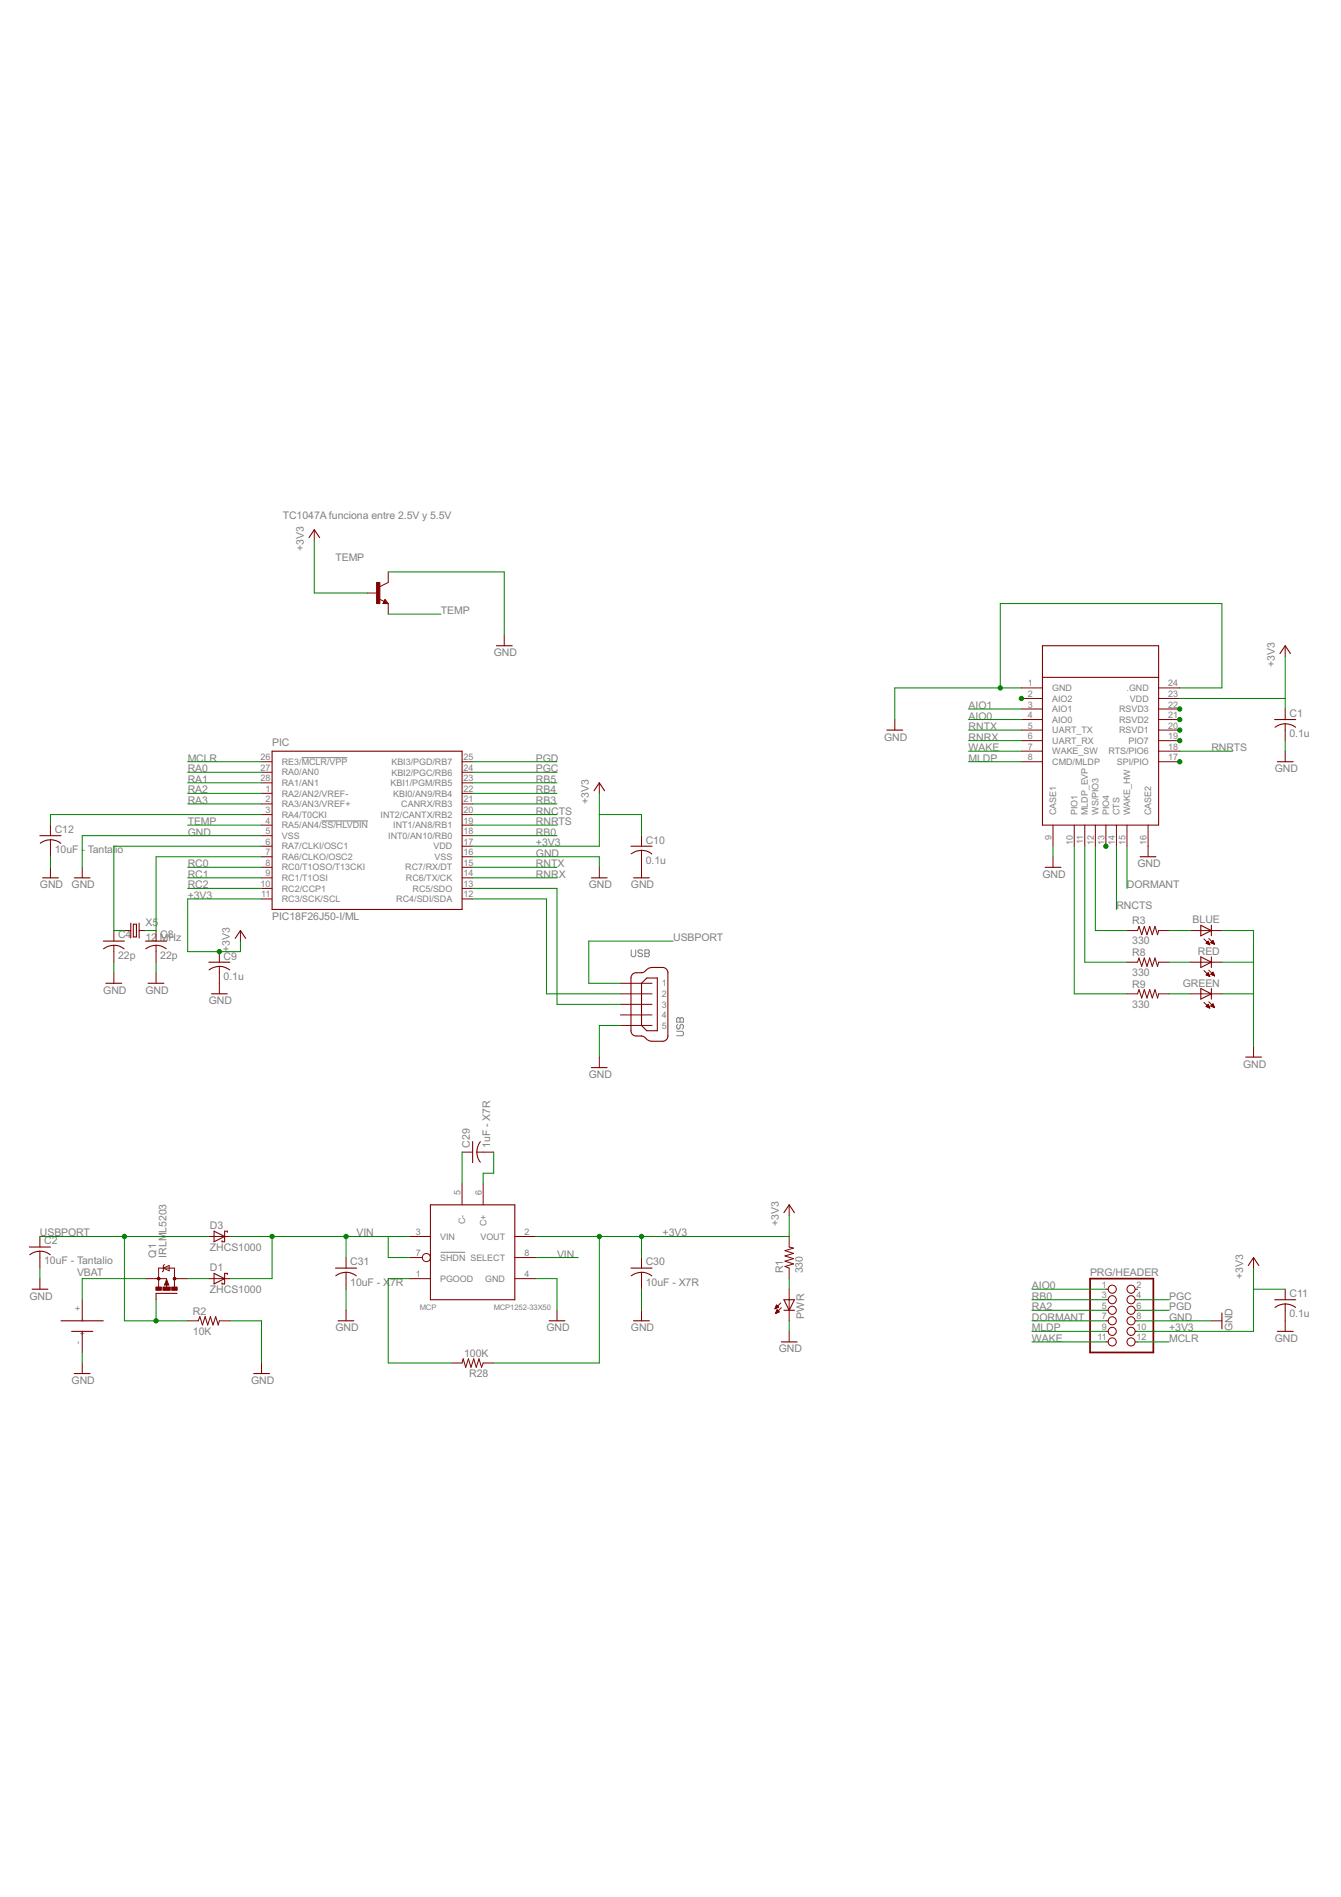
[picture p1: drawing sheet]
<svg xmlns="http://www.w3.org/2000/svg" width="210mm" height="297mm" viewBox="0 0 210 297" stroke-linecap="round" stroke-linejoin="round" font-family="sans-serif">
<g fill="#808080" stroke="#808080" stroke-width=".16">
<path d="M105.9 162.2h.9z"/>
<path d="M106.8 162.2l.2-.2z"/>
<path d="M107 161.6v.4z"/>
<path d="M106.8 161.5l.2 .1z"/>
<path d="M105.9 161.5h.9z"/>
<path d="M106.1 160.4l-.2 .2z"/>
<path d="M105.9 160.6v.3z"/>
<path d="M105.9 160.9l.2 .2z"/>
<path d="M106.1 161.1h.2z"/>
<path d="M106.3 161.1l.1-.2z"/>
<path d="M106.4 160.6v.3z"/>
<path d="M106.6 160.4l-.2 .2z"/>
<path d="M106.6 160.4h.2z"/>
<path d="M106.8 160.4l.2 .2z"/>
<path d="M107 160.6v.3z"/>
<path d="M107 160.9l-.2 .2z"/>
<path d="M105.9 160h1.1z"/>
<path d="M105.9 159.5v.5z"/>
<path d="M105.9 159.5l.2-.2z"/>
<path d="M106.1 159.3h.2z"/>
<path d="M106.3 159.3l.1 .2z"/>
<path d="M106.6 159.3l-.2 .2z"/>
<path d="M106.6 159.3h.2z"/>
<path d="M106.8 159.3l.2 .2z"/>
<path d="M107 159.5v.5z"/>
<path d="M106.4 159.5v.5z"/>
<path d="M98.8 148.7v.9z"/>
<path d="M98.8 149.6l.2 .2z"/>
<path d="M99 149.8h.3z"/>
<path d="M99.5 149.6l-.2 .2z"/>
<path d="M99.5 148.7v.9z"/>
<path d="M100.4 148.7l.2 .2z"/>
<path d="M100.1 148.7h.3z"/>
<path d="M99.9 148.9l.2-.2z"/>
<path d="M99.9 148.9v.2z"/>
<path d="M99.9 149.1l.2 .2z"/>
<path d="M100.1 149.3h.3z"/>
<path d="M100.4 149.3l.2 .1z"/>
<path d="M100.6 149.4v.2z"/>
<path d="M100.4 149.8l.2-.2z"/>
<path d="M100.1 149.8h.3z"/>
<path d="M99.9 149.6l.2 .2z"/>
<path d="M100.9 148.7v1.1z"/>
<path d="M100.9 148.7h.6z"/>
<path d="M101.5 148.7l.1 .2z"/>
<path d="M101.6 148.9v.2z"/>
<path d="M101.6 149.1l-.1 .2z"/>
<path d="M101.5 149.3l.1 .1z"/>
<path d="M101.6 149.4v.2z"/>
<path d="M101.6 149.6l-.1 .2z"/>
<path d="M100.9 149.8h.6z"/>
<path d="M100.9 149.3h.6z"/>
<path d="M69 196.1h3.7z"/>
<path d="M47.2 118.6h7.2z"/>
<path d="M50.3 128.5h7.3z"/>
</g>
<g fill="#800000" stroke="#800000" stroke-width=".17">
<path d="M199.5 203.5h3.3z"/>
<path d="M122.3 210.1h2.5z"/>
<path d="M123.5 188.7l.9 1.2z"/>
<path d="M123.5 188.7l-.8 1.2z"/>
<path d="M5 201.9h2.5z"/>
<path d="M124.4 203.5l-.9 1.7z"/>
<path d="M122.7 203.5l.8 1.7z"/>
<path d="M123.5 205.2h.9z"/>
<path d="M122.7 205.2h.8z"/>
<path d="M123.5 203.5h.9z"/>
<path d="M122.7 203.5h.8z"/>
<path d="M4.6 195.3h3.3z"/>
<path d="M196.2 196.9l.8 1.3z"/>
<path d="M196.2 196.9l-.8 1.3z"/>
<path d="M199.9 208.5h2.5z"/>
<path d="M191.3 205.6v2.5z"/>
<path d="M60.1 94.4h.5z"/>
<path d="M60.3 94l.3 .4z"/>
<path d="M60.3 94l-.2 .3z"/>
<path d="M60.1 94.3h.2z"/>
<path d="M60.3 94.2v.1z"/>
<path d="M77.7 101.1h2.5z"/>
<path d="M49.2 83l.8 1.2z"/>
<path d="M49.2 83l-.8 1.2z"/>
<path d="M98.8 153.1v8.3z"/>
<path d="M99.6 162.2h.8z"/>
<path d="M102.1 163h1.6z"/>
<path d="M104.5 152.3v9.9z"/>
<path d="M99.6 152.3h.8z"/>
<path d="M102.1 151.5h1.6z"/>
<path d="M100.4 154v6.6z"/>
<path d="M100.4 160.6l.8 .8z"/>
<path d="M101.2 161.4h1.7z"/>
<path d="M102.9 153.1v8.3z"/>
<path d="M101.2 153.1h1.7z"/>
<path d="M101.2 153.1l-.8 .9z"/>
<path d="M11.6 137.5h2.5z"/>
<path d="M16.2 147.4h3.3z"/>
<path d="M22.8 147.4h3.3z"/>
<path d="M23.2 154h2.5z"/>
<path d="M20.9 144.7v2z"/>
<path d="M20.9 146.7h.5z"/>
<path d="M21.4 144.7v2z"/>
<path d="M20.9 144.7h.5z"/>
<path d="M21.8 144.5v2.4z"/>
<path d="M20.5 144.5v2.4z"/>
<path d="M16.6 154h2.4z"/>
<path d="M37.6 145.7l.9 1.2z"/>
<path d="M37.6 145.7l-.8 1.2z"/>
<path d="M32.7 150.7h3.3z"/>
<path d="M33.1 155.6h2.5z"/>
<path d="M92.6 137.5h2.4z"/>
<path d="M93.8 122.6l.8 1.2z"/>
<path d="M93.8 122.6l-.8 1.2z"/>
<path d="M98.8 132.5h3.3z"/>
<path d="M99.2 137.5h2.4z"/>
<path d="M92.6 167.2h2.4z"/>
<path d="M6.7 137.5h2.4z"/>
<path d="M6.2 130.9h3.3z"/>
<path d="M188 154.8l1.6 .8z"/>
<path d="M188 156.4l1.6-.8z"/>
<path d="M189.6 154.8v.8z"/>
<path d="M189.6 155.6v.8z"/>
<path d="M188 154.8v.8z"/>
<path d="M188 155.6v.8z"/>
<path d="M188 149.8l1.6 .9z"/>
<path d="M188 151.5l1.6-.8z"/>
<path d="M189.6 149.8v.9z"/>
<path d="M189.6 150.7v.8z"/>
<path d="M188 149.8v.9z"/>
<path d="M188 150.7v.8z"/>
<path d="M188 144.9l1.6 .8z"/>
<path d="M188 146.5l1.6-.8z"/>
<path d="M189.6 144.9v.8z"/>
<path d="M189.6 145.7v.8z"/>
<path d="M188 144.9v.8z"/>
<path d="M188 145.7v.8z"/>
<path d="M24.4 202.5h3.3z"/>
<path d="M33.5 201l1.7-.8z"/>
<path d="M33.5 199.4l1.7 .8z"/>
<path d="M35.2 199.4h.4z"/>
<path d="M35.2 199.4v.8z"/>
<path d="M33.5 199.4v1.6z"/>
<path d="M35.2 200.2v.8z"/>
<path d="M35.6 199.4v.2z"/>
<path d="M34.8 201h.4z"/>
<path d="M34.8 200.9v.1z"/>
<path d="M33.5 194.4l1.7-.8z"/>
<path d="M33.5 192.8l1.7 .8z"/>
<path d="M35.2 192.8h.4z"/>
<path d="M35.2 192.8v.8z"/>
<path d="M33.5 192.8v1.6z"/>
<path d="M35.2 193.6v.8z"/>
<path d="M35.6 192.8v.2z"/>
<path d="M34.8 194.4h.4z"/>
<path d="M34.8 194.3v.1z"/>
<path d="M39.7 215.1h2.5z"/>
<path d="M11.2 208.5h3.3z"/>
<path d="M9.5 206.8h6.7z"/>
<path d="M11.6 215.1h2.5z"/>
<path d="M80.6 188.7v14.8z"/>
<path d="M67.4 203.5h13.2z"/>
<path d="M67.4 188.7v14.8z"/>
<path d="M67.4 188.7h13.2z"/>
<path d="M74 178.8v3.3z"/>
<path d="M86 206.8h2.4z"/>
<path d="M98.8 198.6h3.3z"/>
<path d="M99.2 206.8h2.4z"/>
<path d="M52.5 198.6h3.3z"/>
<path d="M52.9 206.8h2.5z"/>
<path d="M42.6 117.6h29.7z"/>
<path d="M72.3 117.6v24.8z"/>
<path d="M42.6 142.4h29.7z"/>
<path d="M42.6 117.6v24.8z"/>
<path d="M163.2 106.1v23.1z"/>
<path d="M163.2 101.1v5z"/>
<path d="M163.2 101.1h18.2z"/>
<path d="M181.4 101.1v5z"/>
<path d="M181.4 106.1v23.1z"/>
<path d="M163.2 129.2h18.2z"/>
<path d="M163.2 106.1h18.2z"/>
<path d="M138.8 114.3h2.5z"/>
<path d="M163.6 135.8h2.5z"/>
<path d="M178.5 134.2h2.4z"/>
<path d="M199.9 119.3h2.5z"/>
<path d="M199.5 112.7h3.3z"/>
<path d="M201.2 101.1l.8 1.2z"/>
<path d="M201.2 101.1l-.9 1.2z"/>
<path d="M195 165.5h2.5z"/>
</g>
<g fill="#800000" stroke="#800000" stroke-width=".16">
<path d="M201.2 204.2v1z"/>
<path d="M201.2 201.9v1.6z"/>
<path d="M201.2 205.2v1.6z"/>
<path d="M123.5 208.5v1.6z"/>
<path d="M123.5 188.7v1.6z"/>
<path d="M123.5 193.6v1.7z"/>
<path d="M123.5 198.6v1.6z"/>
<path d="M122.9 198.3l.6 .3z"/>
<path d="M122.9 198.3l1.3-.4z"/>
<path d="M122.9 197.5l1.3 .4z"/>
<path d="M122.9 197.5l1.3-.4z"/>
<path d="M122.9 196.7l1.3 .4z"/>
<path d="M122.9 196.7l1.3-.4z"/>
<path d="M122.9 195.8l1.3 .5z"/>
<path d="M122.9 195.8l1.3-.4z"/>
<path d="M123.5 195.3l.7 .1z"/>
<path d="M6.2 200.2v1.7z"/>
<path d="M123.5 205.2v1.6z"/>
<path d="M123.5 201.9v1.6z"/>
<path d="M123.5 203.5v1.7z"/>
<path d="M122.2 204l-.9 .9z"/>
<path d="M122.3 204.8l-.9 .9z"/>
<path d="M121.6 204.3l-.3 .6z"/>
<path d="M121.6 204.3l.3 .4z"/>
<path d="M121.3 204.9l.6-.2z"/>
<path d="M121.3 204.9h.2z"/>
<path d="M121.4 204.8h.2z"/>
<path d="M121.4 204.7h.4z"/>
<path d="M121.4 204.7h.5z"/>
<path d="M121.5 204.6h.3z"/>
<path d="M121.5 204.5h.2z"/>
<path d="M121.5 204.4h.2z"/>
<path d="M121.6 205.1l-.2 .6z"/>
<path d="M121.6 205.1l.4 .3z"/>
<path d="M121.4 205.7l.6-.3z"/>
<path d="M121.4 205.6h.1z"/>
<path d="M121.5 205.5h.2z"/>
<path d="M121.5 205.5h.4z"/>
<path d="M121.5 205.4h.4z"/>
<path d="M121.5 205.3h.4z"/>
<path d="M121.6 205.3h.2z"/>
<path d="M121.6 205.2h.2z"/>
<path d="M6.2 195.9v1z"/>
<path d="M6.2 193.6v1.7z"/>
<path d="M6.2 196.9v1.7z"/>
<path d="M196.2 196.9v1.7z"/>
<path d="M201.2 206.8v1.7z"/>
<path d="M189.6 206.8h1.7z"/>
<path d="M57.5 92.9h1.6z"/>
<path d="M60.8 94.5v1.7z"/>
<path d="M60.8 89.6v1.6z"/>
<path d="M59.4 91.9l1.4-.7z"/>
<path d="M60.3 93.9l.5 .6z"/>
<path d="M59.9 94.5h.9z"/>
<path d="M60.3 93.9l-.4 .6z"/>
<path d="M59.3 93.8l.8 .4z"/>
<path d="M78.9 99.5v1.6z"/>
<path d="M49.2 83v1.6z"/>
<path d="M97.1 154h5z"/>
<path d="M97.1 155.6h5z"/>
<path d="M97.1 157.3h5z"/>
<path d="M97.1 158.9h5z"/>
<path d="M97.1 160.6h5z"/>
<path d="M12.9 135.8v1.7z"/>
<path d="M17.8 148v1z"/>
<path d="M17.8 145.7v1.7z"/>
<path d="M17.8 149v1.7z"/>
<path d="M24.4 148v1z"/>
<path d="M24.4 145.7v1.7z"/>
<path d="M24.4 149v1.7z"/>
<path d="M24.4 152.3v1.7z"/>
<path d="M21.8 145.7h1z"/>
<path d="M19.5 145.7h1z"/>
<path d="M17.8 152.3v1.7z"/>
<path d="M37.6 145.7v1.7z"/>
<path d="M34.3 151.3v1z"/>
<path d="M34.3 149v1.7z"/>
<path d="M34.3 152.3v1.7z"/>
<path d="M34.3 154v1.6z"/>
<path d="M93.8 135.8v1.7z"/>
<path d="M93.8 122.6v1.6z"/>
<path d="M100.4 133.2v1z"/>
<path d="M100.4 130.9v1.6z"/>
<path d="M100.4 134.2v1.6z"/>
<path d="M100.4 135.8v1.7z"/>
<path d="M93.8 165.5v1.7z"/>
<path d="M7.9 135.8v1.7z"/>
<path d="M7.9 131.5v1z"/>
<path d="M7.9 129.2v1.7z"/>
<path d="M7.9 132.5v1.7z"/>
<path d="M189.6 155.6h1.7z"/>
<path d="M186.3 155.6h1.7z"/>
<path d="M188 155.6h1.6z"/>
<path d="M188.4 157l1 .8z"/>
<path d="M189.2 156.9l.9 .9z"/>
<path d="M188.8 157.6l.6 .2z"/>
<path d="M188.8 157.6l.3-.3z"/>
<path d="M189.1 157.3l.3 .5z"/>
<path d="M189.2 157.8h.1z"/>
<path d="M189.1 157.7h.2z"/>
<path d="M188.9 157.6h.4z"/>
<path d="M188.8 157.6h.5z"/>
<path d="M188.9 157.5h.3z"/>
<path d="M189 157.4h.2z"/>
<path d="M189.5 157.5l.6 .3z"/>
<path d="M189.5 157.5l.4-.3z"/>
<path d="M189.9 157.2l.2 .6z"/>
<path d="M190 157.7h.1z"/>
<path d="M189.8 157.6h.3z"/>
<path d="M189.7 157.6h.3z"/>
<path d="M189.5 157.5h.5z"/>
<path d="M189.6 157.5h.4z"/>
<path d="M189.7 157.4h.2z"/>
<path d="M189.7 157.3h.2z"/>
<path d="M189.8 157.2h.1z"/>
<path d="M189.6 150.7h1.7z"/>
<path d="M186.3 150.7h1.7z"/>
<path d="M188 150.7h1.6z"/>
<path d="M188.4 152l1 .9z"/>
<path d="M189.2 151.9l.9 .9z"/>
<path d="M188.8 152.7l.6 .2z"/>
<path d="M188.8 152.7l.3-.4z"/>
<path d="M189.1 152.3l.3 .6z"/>
<path d="M189.1 152.8h.2z"/>
<path d="M189 152.7h.3z"/>
<path d="M188.8 152.7h.5z"/>
<path d="M188.8 152.6h.4z"/>
<path d="M188.9 152.5h.3z"/>
<path d="M189 152.5h.2z"/>
<path d="M189 152.4h.1z"/>
<path d="M189.5 152.6l.6 .2z"/>
<path d="M189.5 152.6l.4-.4z"/>
<path d="M189.9 152.2l.2 .6z"/>
<path d="M189.9 152.7h.2z"/>
<path d="M189.8 152.7h.3z"/>
<path d="M189.6 152.6h.4z"/>
<path d="M189.6 152.5h.4z"/>
<path d="M189.6 152.5h.3z"/>
<path d="M189.7 152.4h.2z"/>
<path d="M189.8 152.3h.1z"/>
<path d="M189.6 145.7h1.7z"/>
<path d="M186.3 145.7h1.7z"/>
<path d="M188 145.7h1.6z"/>
<path d="M188.4 147l1 .9z"/>
<path d="M189.2 146.9l.9 .9z"/>
<path d="M188.8 147.7l.6 .2z"/>
<path d="M188.8 147.7l.3-.3z"/>
<path d="M189.1 147.4l.3 .5z"/>
<path d="M189.2 147.9h.1z"/>
<path d="M189.1 147.8h.2z"/>
<path d="M188.9 147.7h.4z"/>
<path d="M188.8 147.7h.5z"/>
<path d="M188.9 147.6h.3z"/>
<path d="M188.9 147.5h.3z"/>
<path d="M189 147.5h.2z"/>
<path d="M189.5 147.6l.6 .2z"/>
<path d="M189.5 147.6l.4-.3z"/>
<path d="M189.9 147.3l.2 .5z"/>
<path d="M190 147.8h.1z"/>
<path d="M189.8 147.7h.3z"/>
<path d="M189.7 147.7h.3z"/>
<path d="M189.5 147.6h.5z"/>
<path d="M189.6 147.5h.4z"/>
<path d="M189.7 147.5h.2z"/>
<path d="M189.7 147.4h.2z"/>
<path d="M189.8 147.3h.1z"/>
<path d="M27.7 200.2h1.7z"/>
<path d="M22.8 200.2h1.6z"/>
<path d="M24.4 202.5v1z"/>
<path d="M27.3 200.2v1.3z"/>
<path d="M24.8 200.2h1.3z"/>
<path d="M24.8 200.2v1.3z"/>
<path d="M27.3 200.2h.4z"/>
<path d="M27.3 198.6v1.6z"/>
<path d="M24.8 198.6v1.6z"/>
<path d="M24.4 200.2h.4z"/>
<path d="M26.1 200.2v.2z"/>
<path d="M26.1 200.4l.3 .8z"/>
<path d="M25.7 201.2h.7z"/>
<path d="M26.1 200.4l-.4 .8z"/>
<path d="M26.1 201.1v.6z"/>
<path d="M24.8 198.6h.8z"/>
<path d="M25.6 198.6h1.7z"/>
<path d="M25.6 198.6l.9-.4z"/>
<path d="M26.5 198.2v.8z"/>
<path d="M25.6 198.6l.9 .4z"/>
<path d="M25.6 198.2v.4z"/>
<path d="M25.6 198.6v.4z"/>
<path d="M25.6 199l-.2 .1z"/>
<path d="M25.6 198.2l.1-.2z"/>
<path d="M32.7 200.2h1.6z"/>
<path d="M34.3 200.2h1.7z"/>
<path d="M32.7 193.6h1.6z"/>
<path d="M34.3 193.6h1.7z"/>
<path d="M34.3 206.8h1.7z"/>
<path d="M29.4 206.8h1.6z"/>
<path d="M31.3 206.2l-.3 .6z"/>
<path d="M31.3 206.2l.4 1.3z"/>
<path d="M32.1 206.2l-.4 1.3z"/>
<path d="M32.1 206.2l.4 1.3z"/>
<path d="M32.9 206.2l-.4 1.3z"/>
<path d="M32.9 206.2l.4 1.3z"/>
<path d="M33.8 206.2l-.5 1.3z"/>
<path d="M33.8 206.2l.4 1.3z"/>
<path d="M34.3 206.8l-.1 .7z"/>
<path d="M40.9 213.4v1.7z"/>
<path d="M12.9 208.5v3.3z"/>
<path d="M12.9 203.5v3.3z"/>
<path d="M12.9 213.4v1.7z"/>
<path d="M64.1 200.2h3.3z"/>
<path d="M80.6 193.6h3.3z"/>
<path d="M64.1 193.6h3.3z"/>
<path d="M80.6 200.2h3.3z"/>
<path d="M80.6 196.9h3.3z"/>
<path d="M64.1 196.9h2z"/>
<path d="M75.6 185.4v3.3z"/>
<path d="M72.3 185.4v3.3z"/>
<path d="M74.6 180.4h1z"/>
<path d="M72.3 180.4h1.7z"/>
<path d="M75.6 180.4h1.7z"/>
<path d="M87.2 205.2v1.6z"/>
<path d="M100.4 199.2v1z"/>
<path d="M100.4 196.9v1.7z"/>
<path d="M100.4 200.2v1.7z"/>
<path d="M100.4 205.2v1.6z"/>
<path d="M70.7 213.4h1.6z"/>
<path d="M75.6 213.4h1.7z"/>
<path d="M75.6 213.4l-.2 .7z"/>
<path d="M75 212.8l.4 1.3z"/>
<path d="M75 212.8l-.5 1.3z"/>
<path d="M74.1 212.8l.4 1.3z"/>
<path d="M74.1 212.8l-.4 1.3z"/>
<path d="M73.3 212.8l.4 1.3z"/>
<path d="M73.3 212.8l-.4 1.3z"/>
<path d="M72.5 212.8l.4 1.3z"/>
<path d="M72.5 212.8l-.2 .6z"/>
<path d="M54.2 199.2v1z"/>
<path d="M54.2 196.9v1.7z"/>
<path d="M54.2 200.2v1.7z"/>
<path d="M54.2 205.2v1.6z"/>
<path d="M40.9 119.3h1.7z"/>
<path d="M40.9 120.9h1.7z"/>
<path d="M40.9 122.6h1.7z"/>
<path d="M40.9 124.2h1.7z"/>
<path d="M40.9 125.9h1.7z"/>
<path d="M40.9 127.6h1.7z"/>
<path d="M40.9 129.2h1.7z"/>
<path d="M40.9 130.9h1.7z"/>
<path d="M40.9 132.5h1.7z"/>
<path d="M40.9 134.2h1.7z"/>
<path d="M40.9 135.8h1.7z"/>
<path d="M40.9 137.5h1.7z"/>
<path d="M40.9 139.1h1.7z"/>
<path d="M40.9 140.8h1.7z"/>
<path d="M72.3 140.8h1.7z"/>
<path d="M72.3 139.1h1.7z"/>
<path d="M72.3 137.5h1.7z"/>
<path d="M72.3 135.8h1.7z"/>
<path d="M72.3 134.2h1.7z"/>
<path d="M72.3 132.5h1.7z"/>
<path d="M72.3 130.9h1.7z"/>
<path d="M72.3 129.2h1.7z"/>
<path d="M72.3 127.6h1.7z"/>
<path d="M72.3 125.9h1.7z"/>
<path d="M72.3 124.2h1.7z"/>
<path d="M72.3 122.6h1.7z"/>
<path d="M72.3 120.9h1.7z"/>
<path d="M72.3 119.3h1.7z"/>
<path d="M173.1 201.9h.4z"/>
<path d="M177.7 201.9h.4z"/>
<path d="M173.1 203.5h.4z"/>
<path d="M177.7 203.5h.4z"/>
<path d="M173.1 205.2h.4z"/>
<path d="M177.7 205.2h.4z"/>
<path d="M173.1 206.8h.4z"/>
<path d="M177.7 206.8h.4z"/>
<path d="M173.1 208.5h.4z"/>
<path d="M177.7 208.5h.4z"/>
<path d="M173.1 210.1h.4z"/>
<path d="M177.7 210.1h.4z"/>
<path d="M159.9 107.7h3.3z"/>
<path d="M159.9 109.4h3.3z"/>
<path d="M159.9 111h3.3z"/>
<path d="M159.9 112.7h3.3z"/>
<path d="M159.9 114.3h3.3z"/>
<path d="M159.9 116h3.3z"/>
<path d="M159.9 117.6h3.3z"/>
<path d="M159.9 119.3h3.3z"/>
<path d="M164.8 129.2v3.3z"/>
<path d="M168.1 129.2v3.3z"/>
<path d="M169.8 129.2v3.3z"/>
<path d="M171.4 129.2v3.3z"/>
<path d="M173.1 129.2v3.3z"/>
<path d="M174.8 129.2v3.3z"/>
<path d="M176.4 129.2v3.3z"/>
<path d="M179.7 129.2v3.3z"/>
<path d="M181.4 119.3h3.3z"/>
<path d="M181.4 117.6h3.3z"/>
<path d="M181.4 116h3.3z"/>
<path d="M181.4 114.3h3.3z"/>
<path d="M181.4 112.7h3.3z"/>
<path d="M181.4 111h3.3z"/>
<path d="M181.4 109.4h3.3z"/>
<path d="M181.4 107.7h3.3z"/>
<path d="M140.1 112.7v1.6z"/>
<path d="M164.8 134.2v1.6z"/>
<path d="M179.7 132.5v1.7z"/>
<path d="M201.2 117.6v1.7z"/>
<path d="M201.2 113.3v1z"/>
<path d="M201.2 111v1.7z"/>
<path d="M201.2 114.3v1.7z"/>
<path d="M201.2 101.1v1.7z"/>
<path d="M181.4 145.7h1.6z"/>
<path d="M176.4 145.7h1.7z"/>
<path d="M178.3 145.1l-.2 .6z"/>
<path d="M178.3 145.1l.4 1.3z"/>
<path d="M179.1 145.1l-.4 1.3z"/>
<path d="M179.1 145.1l.4 1.3z"/>
<path d="M180 145.1l-.5 1.3z"/>
<path d="M180 145.1l.4 1.3z"/>
<path d="M180.8 145.1l-.4 1.3z"/>
<path d="M180.8 145.1l.4 1.3z"/>
<path d="M181.4 145.7l-.2 .7z"/>
<path d="M181.4 150.7h1.6z"/>
<path d="M176.4 150.7h1.7z"/>
<path d="M178.3 150l-.2 .7z"/>
<path d="M178.3 150l.4 1.3z"/>
<path d="M179.1 150l-.4 1.3z"/>
<path d="M179.1 150l.4 1.3z"/>
<path d="M180 150l-.5 1.3z"/>
<path d="M180 150l.4 1.3z"/>
<path d="M180.8 150l-.4 1.3z"/>
<path d="M180.8 150l.4 1.3z"/>
<path d="M181.4 150.7l-.2 .6z"/>
<path d="M181.4 155.6h1.6z"/>
<path d="M176.4 155.6h1.7z"/>
<path d="M178.3 155l-.2 .6z"/>
<path d="M178.3 155l.4 1.3z"/>
<path d="M179.1 155l-.4 1.3z"/>
<path d="M179.1 155l.4 1.3z"/>
<path d="M180 155l-.5 1.3z"/>
<path d="M180 155l.4 1.3z"/>
<path d="M180.8 155l-.4 1.3z"/>
<path d="M180.8 155l.4 1.3z"/>
<path d="M181.4 155.6l-.2 .7z"/>
<path d="M196.2 163.9v1.6z"/>
<path d="M24.7 200.1h.3v.3h-.3z" fill-rule="evenodd"/>
<path d="M27.2 200.1h.3v.3h-.3z" fill-rule="evenodd"/>
</g>
<g fill="none" stroke="#800000" stroke-width=".17">
<path d="M199.6 113.9a2.63 2.63 0 0 1 3.2 0M7.9 131.5a2.6 2.6 0 0 1 1.6 .6M7.9 131.5a2.45 2.45 0 0 0-1.6 .5M100.4 133.1a2.6 2.6 0 0 1 1.6 .6M100.4 133.2a2.56 2.56 0 0 0-1.6 .5M16.2 148.6a2.63 2.63 0 0 1 3.2 0M22.8 148.6a2.63 2.63 0 0 1 3.2 0M32.7 151.9a2.66 2.66 0 0 1 3.3 0M99.6 152.3a.8 .8 0 0 0-.8 .8M102.1 151.5a2.44 2.44 0 0 0-1.4 .8h-.3M103.7 151.5l.6 .2 .2 .6M75.2 178.8a2.63 2.63 0 0 0 0 3.2"/>
<path d="M98.8 161.4v.2a.8 .8 0 0 0 .8 .6M100.4 162.2l.3 .1 .4 .3a1.26 1.26 0 0 0 1 .4M104.5 162.2a.83 .83 0 0 1-.8 .8M4.7 196.5a2.63 2.63 0 0 1 3.2 0M52.6 199.8a2.63 2.63 0 0 1 3.2 0M98.8 199.8a2.63 2.63 0 0 1 3.2 0M199.6 204.7a2.63 2.63 0 0 1 3.2 0"/>
</g>
<g fill="#800000" stroke="#800000" stroke-width=".16">
<path d="M58.9 91.2h.6v3.3h-.6z"/>
<path d="M24.4 201.5h.9v.5h-.9z"/>
<path d="M26.9 201.5h.8v.5h-.8z"/>
<path d="M25.5 201.5h1.1v.5h-1.1z"/>
</g>
<g fill="#800000" stroke="#800000" stroke-width=".21">
<path d="M26.1 200.6l-.2 .5z"/>
<path d="M26.1 200.6l.1 .5z"/>
<path d="M26.1 201.1h.1z"/>
<path d="M26.1 201v.1z"/>
</g>
<g fill="none" stroke="#800000" stroke-width=".16">
<circle cx="66.7" cy="196.9" r=".64"/>
<circle cx="174.1" cy="203.5" r=".64"/>
<circle cx="174.1" cy="205.2" r=".64"/>
<circle cx="174.1" cy="201.9" r=".64"/>
<circle cx="174.1" cy="206.8" r=".64"/>
<circle cx="174.1" cy="208.5" r=".64"/>
<circle cx="174.1" cy="210.1" r=".64"/>
<circle cx="177" cy="205.2" r=".64"/>
<circle cx="177" cy="208.5" r=".64"/>
<circle cx="177" cy="201.9" r=".64"/>
<circle cx="177" cy="203.5" r=".64"/>
<circle cx="177" cy="206.8" r=".64"/>
<circle cx="177" cy="210.1" r=".64"/>
</g>
<g fill="#800000" stroke="#800000" stroke-width=".28">
<path d="M170.6 211.8h9.9z"/>
<path d="M180.5 200.2v11.6z"/>
<path d="M170.6 200.2h9.9z"/>
<path d="M170.6 200.2v11.6z"/>
</g>
<g fill="#008000" stroke="#008000" stroke-width=".16">
<path d="M123.5 206.8v1.7z"/>
<path d="M6.2 198.6v1.6z"/>
<path d="M178.1 206.8h11.5z"/>
<path d="M60.8 89.6h18.1z"/>
<path d="M78.9 89.6v9.9z"/>
<path d="M12.9 130.9h28z"/>
<path d="M12.9 130.9v4.9z"/>
<path d="M24.4 150.7v1.6z"/>
<path d="M17.8 150.7v1.6z"/>
<path d="M74 134.2h19.8z"/>
<path d="M93.8 134.2v1.6z"/>
<path d="M93.8 160.6h3.3z"/>
<path d="M93.8 160.6v4.9z"/>
<path d="M7.9 134.2v1.6z"/>
<path d="M36 206.8h4.9z"/>
<path d="M40.9 206.8v6.6z"/>
<path d="M12.9 211.8v1.6z"/>
<path d="M100.4 201.9v3.3z"/>
<path d="M54.2 201.9v3.3z"/>
<path d="M83.9 200.2h3.3z"/>
<path d="M87.2 200.2v5z"/>
<path d="M156.6 107.7h3.3z"/>
<path d="M140.1 107.7h16.5z"/>
<path d="M140.1 107.7v5z"/>
<path d="M184.7 107.7h6.6z"/>
<path d="M191.3 94.5v13.2z"/>
<path d="M156.6 94.5h34.7z"/>
<path d="M156.6 94.5v13.2z"/>
<path d="M164.8 132.5v1.7z"/>
<path d="M201.2 116v1.6z"/>
<path d="M191.3 145.7h4.9z"/>
<path d="M196.2 145.7v5z"/>
<path d="M196.2 150.7v4.9z"/>
<path d="M196.2 155.6v8.3z"/>
<path d="M191.3 150.7h4.9z"/>
<path d="M191.3 155.6h4.9z"/>
<path d="M123.5 190.3v3.3z"/>
<path d="M83.9 193.6h9.9z"/>
<path d="M93.8 193.6h6.6z"/>
<path d="M100.4 193.6v3.3z"/>
<path d="M93.8 193.6v19.8z"/>
<path d="M77.3 213.4h16.5z"/>
<path d="M100.4 193.6h23.1z"/>
<path d="M178.1 208.5h18.1z"/>
<path d="M196.2 201.9v6.6z"/>
<path d="M196.2 198.6v3.3z"/>
<path d="M196.2 201.9h5z"/>
<path d="M49.2 92.9h8.3z"/>
<path d="M49.2 84.6v8.3z"/>
<path d="M29.4 140.8h11.5z"/>
<path d="M29.4 140.8v8.2z"/>
<path d="M29.4 149h4.9z"/>
<path d="M34.3 149h3.3z"/>
<path d="M37.6 147.4v1.6z"/>
<path d="M74 132.5h19.8z"/>
<path d="M93.8 127.6v4.9z"/>
<path d="M93.8 124.2v3.4z"/>
<path d="M93.8 127.6h6.6z"/>
<path d="M100.4 127.6v3.3z"/>
<path d="M184.7 109.4h16.5z"/>
<path d="M201.2 102.8v6.6z"/>
<path d="M201.2 109.4v1.6z"/>
<path d="M178.1 210.1h4.9z"/>
<path d="M29.4 119.3h11.5z"/>
<path d="M123.5 200.2v1.7z"/>
<path d="M92.2 154h4.9z"/>
<path d="M92.2 147.4v6.6z"/>
<path d="M92.2 147.4h13.2z"/>
<path d="M19.5 193.6v13.2z"/>
<path d="M19.5 206.8h4.9z"/>
<path d="M24.4 206.8h5z"/>
<path d="M24.4 203.5v3.3z"/>
<path d="M6.2 193.6h13.3z"/>
<path d="M19.5 193.6h13.2z"/>
<path d="M12.9 200.2v3.3z"/>
<path d="M12.9 200.2h9.9z"/>
<path d="M74 124.2h13.2z"/>
<path d="M29.4 137.5h11.5z"/>
<path d="M22.8 145.7h1.6z"/>
<path d="M24.4 134.2h16.5z"/>
<path d="M24.4 134.2v11.5z"/>
<path d="M17.8 145.7h1.7z"/>
<path d="M17.8 132.5v13.2z"/>
<path d="M17.8 132.5h23.1z"/>
<path d="M74 140.8h11.5z"/>
<path d="M85.5 140.8v14.8z"/>
<path d="M85.5 155.6h11.6z"/>
<path d="M74 139.1h13.2z"/>
<path d="M87.2 139.1v18.2z"/>
<path d="M87.2 157.3h9.9z"/>
<path d="M74 119.3h13.2z"/>
<path d="M178.1 205.2h4.9z"/>
<path d="M74 120.9h13.2z"/>
<path d="M178.1 203.5h4.9z"/>
<path d="M7.9 127.6h33z"/>
<path d="M7.9 127.6v1.6z"/>
<path d="M29.4 129.2h11.5z"/>
<path d="M60.8 96.2h8.2z"/>
<path d="M29.4 124.2h11.5z"/>
<path d="M161.5 205.2h11.6z"/>
<path d="M29.4 125.9h11.5z"/>
<path d="M74 130.9h13.2z"/>
<path d="M161.5 203.5h11.6z"/>
<path d="M74 125.9h13.2z"/>
<path d="M74 122.6h13.2z"/>
<path d="M74 135.8h13.2z"/>
<path d="M151.6 114.3h8.3z"/>
<path d="M74 137.5h13.2z"/>
<path d="M151.6 116h8.3z"/>
<path d="M29.4 120.9h11.5z"/>
<path d="M29.4 122.6h11.5z"/>
<path d="M29.4 139.1h11.5z"/>
<path d="M29.4 200.2h3.3z"/>
<path d="M72.3 180.4v5z"/>
<path d="M77.3 180.4v3.3z"/>
<path d="M75.6 183.7h1.7z"/>
<path d="M75.6 183.7v1.7z"/>
<path d="M60.8 200.2h3.3z"/>
<path d="M60.8 200.2v13.2z"/>
<path d="M60.8 213.4h9.9z"/>
<path d="M36 193.6h6.6z"/>
<path d="M36 200.2h6.6z"/>
<path d="M42.6 193.6v6.6z"/>
<path d="M42.6 193.6h11.6z"/>
<path d="M54.2 193.6h6.6z"/>
<path d="M60.8 193.6h3.3z"/>
<path d="M54.2 193.6v3.3z"/>
<path d="M60.8 196.9h3.3z"/>
<path d="M60.8 193.6v3.3z"/>
<path d="M83.9 196.9h6.6z"/>
<path d="M168.1 132.5v23.1z"/>
<path d="M168.1 155.6h8.3z"/>
<path d="M169.8 132.5v18.2z"/>
<path d="M169.8 150.7h6.6z"/>
<path d="M171.4 132.5v13.2z"/>
<path d="M171.4 145.7h5z"/>
<path d="M183 145.7h3.3z"/>
<path d="M183 150.7h3.3z"/>
<path d="M183 155.6h3.3z"/>
<path d="M184.7 117.6h8.2z"/>
<path d="M74 129.2h13.2z"/>
<path d="M174.8 132.5v9.9z"/>
<path d="M74 127.6h13.2z"/>
<path d="M151.6 111h8.3z"/>
<path d="M151.6 112.7h8.3z"/>
<path d="M161.5 201.9h11.6z"/>
<path d="M151.6 117.6h8.3z"/>
<path d="M161.5 210.1h11.6z"/>
<path d="M151.6 119.3h8.3z"/>
<path d="M161.5 208.5h11.6z"/>
<path d="M29.4 135.8h11.5z"/>
<path d="M176.4 132.5v6.6z"/>
<path d="M161.5 206.8h11.6z"/>
<circle cx="156.6" cy="107.7" r=".34"/>
<circle cx="93.8" cy="193.6" r=".34"/>
<circle cx="100.4" cy="193.6" r=".34"/>
<circle cx="34.3" cy="149" r=".34"/>
<circle cx="19.5" cy="193.6" r=".34"/>
<circle cx="24.4" cy="206.8" r=".34"/>
<circle cx="42.6" cy="193.6" r=".34"/>
<circle cx="54.2" cy="193.6" r=".34"/>
<circle cx="173.1" cy="132.5" r=".34"/>
<circle cx="184.7" cy="111" r=".34"/>
<circle cx="184.7" cy="112.7" r=".34"/>
<circle cx="184.7" cy="114.3" r=".34"/>
<circle cx="184.7" cy="116" r=".34"/>
<circle cx="184.7" cy="119.3" r=".34"/>
<circle cx="159.9" cy="109.4" r=".34"/>
</g>
<g font-size="1.8" fill="#808080">
<text x="44.2" y="81.3">TC1047A funciona entre 2.5V y 5.5V</text>
<text x="47.5" y="86.2" transform="rotate(-90 47.5 86.2)">+3V3</text>
<text x="52.5" y="87.9">TEMP</text>
<text x="69" y="96.2">TEMP</text>
<text x="77.3" y="102.8">GND</text>
<text x="199.5" y="104.4" transform="rotate(-90 199.5 104.4)">+3V3</text>
<text x="151.6" y="111">AIO1</text>
<text x="151.6" y="112.7">AIO0</text>
<text x="201.8" y="112.3">C1</text>
<text x="29.4" y="119.3">MCLR</text>
<text x="42.6" y="116.8">PIC</text>
<text x="83.9" y="119.3">PGD</text>
<text x="138.4" y="116">GND</text>
<text x="151.6" y="114.3">RNTX</text>
<text x="151.6" y="116">RNRX</text>
<text x="151.6" y="117.6">WAKE</text>
<text x="151.6" y="119.3">MLDP</text>
<text x="189.6" y="117.6">RNRTS</text>
<text x="201.8" y="115.4">0.1u</text>
<text x="29.4" y="124.2">RA2</text>
<text x="29.4" y="125.9">RA3</text>
<text x="29.4" y="120.9">RA0</text>
<text x="29.4" y="122.6">RA1</text>
<text x="83.9" y="124.2">RB4</text>
<text x="83.9" y="120.9">PGC</text>
<text x="83.9" y="125.9">RB3</text>
<text x="83.9" y="122.6">RB5</text>
<text x="92.2" y="125.9" transform="rotate(-90 92.2 125.9)">+3V3</text>
<text x="199.5" y="120.9">GND</text>
<text x="8.6" y="130.4">C12</text>
<text x="29.4" y="130.8">GND</text>
<text x="29.4" y="129.2">TEMP</text>
<text x="83.9" y="130.8">RB0</text>
<text x="83.9" y="129.2">RNRTS</text>
<text x="83.9" y="127.5">RNCTS</text>
<text x="8.6" y="133.6">10uF -</text>
<text x="13.7" y="133.6">Tantal</text>
<text x="18" y="133.6">io</text>
<text x="29.4" y="137.5">RC1</text>
<text x="29.4" y="135.8">RC0</text>
<text x="83.9" y="134.1">GND</text>
<text x="83.9" y="132.5">+3V3</text>
<text x="83.9" y="135.8">RNTX</text>
<text x="83.9" y="137.5">RNRX</text>
<text x="101.1" y="135.2">0.1u</text>
<text x="101.1" y="132.1">C10</text>
<text x="163.2" y="137.5">GND</text>
<text x="178" y="135.8">GND</text>
<text x="6.3" y="139.1">GND</text>
<text x="11.2" y="139.1">GND</text>
<text x="29.4" y="140.8">+3V3</text>
<text x="29.4" y="139.1">RC2</text>
<text x="92.2" y="139.1">GND</text>
<text x="98.8" y="139.1">GND</text>
<text x="174.7" y="142.4">RNCTS</text>
<text x="176.4" y="139.1">DORMANT</text>
<text x="18.5" y="146.9">C4</text>
<text x="22.8" y="147.4">12 MHz</text>
<text x="22.8" y="145">X5</text>
<text x="25.1" y="146.9">C8</text>
<text x="36" y="149" transform="rotate(-90 36 149)">+3V3</text>
<text x="42.6" y="144.1">PIC18F26J50-I/ML</text>
<text x="105.4" y="147.4">USBPORT</text>
<text x="177.2" y="147.9">330</text>
<text x="177.2" y="144.7">R3</text>
<text x="177.2" y="149.7">R8</text>
<text x="186.7" y="144.6">BLUE</text>
<text x="187.5" y="149.5">RED</text>
<text x="16.2" y="155.6">GND</text>
<text x="18.5" y="150.1">22p</text>
<text x="22.8" y="155.6">GND</text>
<text x="25.1" y="150.1">22p</text>
<text x="35" y="153.4">0.1u</text>
<text x="35" y="150.3">C9</text>
<text x="177.2" y="152.8">330</text>
<text x="177.2" y="154.6">R9</text>
<text x="185.1" y="154.5">GREEN</text>
<text x="32.7" y="157.3">GND</text>
<text x="177.2" y="157.8">330</text>
<text x="194.6" y="167.2">GND</text>
<text x="92.2" y="168.8">GND</text>
<text x="73.6" y="179.7" transform="rotate(-90 73.6 179.7)">C29</text>
<text x="76.7" y="179.7" transform="rotate(-90 76.7 179.7)">1uF - X7R</text>
<text x="121.9" y="192" transform="rotate(-90 121.9 192)">+3V3</text>
<text x="6.3" y="193.6">USBPORT</text>
<text x="6.9" y="198">10uF - Tantalio</text>
<text x="6.9" y="194.8">C2</text>
<text x="24.4" y="196.9" transform="rotate(-90 24.4 196.9)">Q1</text>
<text x="26.1" y="196.9" transform="rotate(-90 26.1 196.9)">IRLML5203</text>
<text x="32.8" y="195.8">ZHCS1000</text>
<text x="32.8" y="192.4">D3</text>
<text x="55.8" y="193.6">VIN</text>
<text x="87.2" y="196.9">VIN</text>
<text x="103.7" y="193.6">+3V3</text>
<text x="4.6" y="203.5">GND</text>
<text x="12.1" y="199.7">VBAT</text>
<text x="32.8" y="202.4">ZHCS1000</text>
<text x="32.8" y="199">D1</text>
<text x="54.8" y="201.3">10uF - X</text>
<text x="54.8" y="198.2">C31</text>
<text x="61.1" y="201.3">7R</text>
<text x="101.1" y="201.3">10uF - X7R</text>
<text x="101.1" y="198.2">C30</text>
<text x="122.6" y="199.4" transform="rotate(-90 122.6 199.4)">R1</text>
<text x="125.7" y="199.4" transform="rotate(-90 125.7 199.4)">330</text>
<text x="161.5" y="203.5">RB0</text>
<text x="161.5" y="201.9">AIO0</text>
<text x="170.6" y="199.8">PRG/HEADER</text>
<text x="183" y="203.5">PGC</text>
<text x="194.6" y="200.2" transform="rotate(-90 194.6 200.2)">+3V3</text>
<text x="201.8" y="203.1">C11</text>
<text x="30.2" y="209">10K</text>
<text x="30.2" y="205.9">R2</text>
<text x="52.5" y="208.5">GND</text>
<text x="85.5" y="208.5">GND</text>
<text x="98.8" y="208.5">GND</text>
<text x="125.8" y="206.5" transform="rotate(-90 125.8 206.5)">PWR</text>
<text x="161.5" y="205.2">RA2</text>
<text x="161.5" y="208.5">MLDP</text>
<text x="161.5" y="206.8">DORMANT</text>
<text x="183" y="206.8">GND</text>
<text x="183" y="208.5">+3V3</text>
<text x="183" y="205.2">PGD</text>
<text x="192.9" y="208.5" transform="rotate(-90 192.9 208.5)">GND</text>
<text x="201.8" y="206.2">0.1u</text>
<text x="72.6" y="212.4">100K</text>
<text x="73.5" y="215.6">R28</text>
<text x="121.9" y="211.8">GND</text>
<text x="161.5" y="210.1">WAKE</text>
<text x="183" y="210.1">MCLR</text>
<text x="199.5" y="210.1">GND</text>
<text x="11.2" y="216.7">GND</text>
<text x="39.3" y="216.7">GND</text>
</g>
<g font-size="1.6" fill="#808080">
<text x="160.9" y="107.5">1</text>
<text x="182.9" y="107.5">24</text>
<text x="160.9" y="109.1">2</text>
<text x="160.9" y="110.8">3</text>
<text x="160.9" y="112.4">4</text>
<text x="164.7" y="108.2">GND</text>
<text x="164.7" y="109.9">AIO2</text>
<text x="164.7" y="111.5">AIO1</text>
<text x="164.7" y="113.2">AIO0</text>
<text x="175.2" y="113.2">RSVD2</text>
<text x="175.2" y="111.5">RSVD3</text>
<text x="176.3" y="108.2">.GND</text>
<text x="176.9" y="109.9">VDD</text>
<text x="182.9" y="112.4">21</text>
<text x="182.9" y="110.8">22</text>
<text x="182.9" y="109.1">23</text>
<text x="40.8" y="119.1">26</text>
<text x="44.1" y="119.8">RE3/MCLR/VPP</text>
<text x="61.3" y="119.8">KBI3/PGD/RB7</text>
<text x="72.6" y="119.1">25</text>
<text x="160.9" y="114.1">5</text>
<text x="160.9" y="115.7">6</text>
<text x="160.9" y="117.4">7</text>
<text x="160.9" y="119.1">8</text>
<text x="164.7" y="114.8">UART_TX</text>
<text x="164.7" y="116.5">UART_RX</text>
<text x="164.7" y="118.1">WAKE_SW</text>
<text x="164.7" y="119.8">CMD/MLDP</text>
<text x="173.5" y="118.1">RTS/PIO6</text>
<text x="174.8" y="119.8">SPI/PIO</text>
<text x="175.2" y="114.8">RSVD1</text>
<text x="176.7" y="116.5">PIO7</text>
<text x="182.9" y="119.1">17</text>
<text x="182.9" y="117.4">18</text>
<text x="182.9" y="115.7">19</text>
<text x="182.9" y="114.1">20</text>
<text x="40.8" y="120.7">27</text>
<text x="40.8" y="122.4">28</text>
<text x="41.6" y="124">1</text>
<text x="41.6" y="125.7">2</text>
<text x="44.1" y="121.4">RA0/AN0</text>
<text x="44.1" y="123.1">RA1/AN1</text>
<text x="44.1" y="124.7">RA2/AN2/VREF-</text>
<text x="61.1" y="123.1">KBI1/PGM/RB5</text>
<text x="61.3" y="121.4">KBI2/PGC/RB6</text>
<text x="61.6" y="124.7">KBI0/AN9/RB4</text>
<text x="72.6" y="125.7">21</text>
<text x="72.6" y="124">22</text>
<text x="72.6" y="122.4">23</text>
<text x="72.6" y="120.7">24</text>
<text x="41.6" y="127.3">3</text>
<text x="41.6" y="129">4</text>
<text x="41.6" y="130.6">5</text>
<text x="44.1" y="126.4">RA3/AN3/VREF+</text>
<text x="44.1" y="128">RA4/T0CKI</text>
<text x="44.1" y="129.7">RA5/AN4/SS/HLVDIN</text>
<text x="44.1" y="131.3">VSS</text>
<text x="59.6" y="128">INT2/CANTX/RB2</text>
<text x="60.8" y="131.3">INT0/AN10/RB0</text>
<text x="61.6" y="129.7">INT1/AN8/RB1</text>
<text x="62.8" y="126.4">CANRX/RB3</text>
<text x="72.6" y="130.6">18</text>
<text x="72.6" y="129">19</text>
<text x="72.6" y="127.3">20</text>
<text x="164.6" y="131.5" transform="rotate(-90 164.6 131.5)">9</text>
<text x="165.3" y="127.7" transform="rotate(-90 165.3 127.7)">CASE1</text>
<text x="168.6" y="127.7" transform="rotate(-90 168.6 127.7)">PIO1</text>
<text x="170.3" y="127.7" transform="rotate(-90 170.3 127.7)">MLDP_EVP</text>
<text x="171.9" y="127.7" transform="rotate(-90 171.9 127.7)">WS/PIO3</text>
<text x="173.6" y="127.7" transform="rotate(-90 173.6 127.7)">PIO4</text>
<text x="175.2" y="127.7" transform="rotate(-90 175.2 127.7)">CTS</text>
<text x="176.9" y="127.7" transform="rotate(-90 176.9 127.7)">WAKE_HW</text>
<text x="180.2" y="127.7" transform="rotate(-90 180.2 127.7)">CASE2</text>
<text x="41.6" y="132.3">6</text>
<text x="41.6" y="133.9">7</text>
<text x="41.6" y="135.6">8</text>
<text x="41.6" y="137.2">9</text>
<text x="44.1" y="133">RA7/CLKI/OSC1</text>
<text x="44.1" y="134.6">RA6/CLKO/OSC2</text>
<text x="44.1" y="136.3">RC0/T1OSO/T13CKI</text>
<text x="44.1" y="137.9">RC1/T1OSI</text>
<text x="63.4" y="136.3">RC7/RX/DT</text>
<text x="63.5" y="138">RC6/TX/CK</text>
<text x="67.8" y="133">VDD</text>
<text x="68" y="134.6">VSS</text>
<text x="72.6" y="137.2">14</text>
<text x="72.6" y="135.6">15</text>
<text x="72.6" y="133.9">16</text>
<text x="72.6" y="132.3">17</text>
<text x="167.9" y="132.3" transform="rotate(-90 167.9 132.3)">10</text>
<text x="169.6" y="132.2" transform="rotate(-90 169.6 132.2)">11</text>
<text x="171.2" y="132.3" transform="rotate(-90 171.2 132.3)">12</text>
<text x="172.9" y="132.3" transform="rotate(-90 172.9 132.3)">13</text>
<text x="174.5" y="132.3" transform="rotate(-90 174.5 132.3)">14</text>
<text x="176.2" y="132.3" transform="rotate(-90 176.2 132.3)">15</text>
<text x="179.5" y="132.3" transform="rotate(-90 179.5 132.3)">16</text>
<text x="40.8" y="138.9">10</text>
<text x="40.9" y="140.5">11</text>
<text x="44.1" y="139.6">RC2/CCP1</text>
<text x="44.1" y="141.3">RC3/SCK/SCL</text>
<text x="62" y="141.3">RC4/SDI/SDA</text>
<text x="64.6" y="139.6">RC5/SDO</text>
<text x="72.6" y="140.5">12</text>
<text x="72.6" y="138.9">13</text>
<text x="103.6" y="154.5">1</text>
<text x="103.6" y="156.1">2</text>
<text x="103.6" y="157.8">3</text>
<text x="103.6" y="159.4">4</text>
<text x="103.6" y="161.1">5</text>
<text x="72.1" y="187.1" transform="rotate(-90 72.1 187.1)">5</text>
<text x="72.8" y="191.7" transform="rotate(-90 72.8 191.7)">C-</text>
<text x="75.4" y="187.1" transform="rotate(-90 75.4 187.1)">6</text>
<text x="65.1" y="193.4">3</text>
<text x="65.1" y="196.7">7</text>
<text x="68.9" y="194.1">VIN</text>
<text x="68.9" y="197.4">SHDN SELECT</text>
<text x="75.2" y="194.1">VOUT</text>
<text x="76.1" y="192" transform="rotate(-90 76.1 192)">C+</text>
<text x="82.1" y="193.4">2</text>
<text x="82.1" y="196.7">8</text>
<text x="65.1" y="200">1</text>
<text x="68.9" y="200.7">PGOOD</text>
<text x="76" y="200.7">GND</text>
<text x="82.1" y="200">4</text>
<text x="172.4" y="201.6">1</text>
<text x="172.4" y="203.3">3</text>
<text x="177.9" y="201.6">2</text>
<text x="177.9" y="203.3">4</text>
<text x="12.6" y="205.3" transform="rotate(-90 12.6 205.3)">+</text>
<text x="13.4" y="207" transform="rotate(-90 13.4 207)">-</text>
<text x="13.4" y="209.2" transform="rotate(-90 13.4 209.2)">+</text>
<text x="171.8" y="209.9">11</text>
<text x="172.4" y="204.9">5</text>
<text x="172.4" y="206.6">7</text>
<text x="172.4" y="208.2">9</text>
<text x="177.9" y="204.9">6</text>
<text x="177.9" y="206.6">8</text>
<text x="177.9" y="208.2">10</text>
<text x="177.9" y="209.9">12</text>
<text x="12.6" y="210.5" transform="rotate(-90 12.6 210.5)">-</text>
</g>
<g font-size="1.3" fill="#808080">
<text x="65.7" y="205.2">MCP</text>
<text x="77.3" y="205.2">MCP1252-33X50</text>
</g>
</svg>
